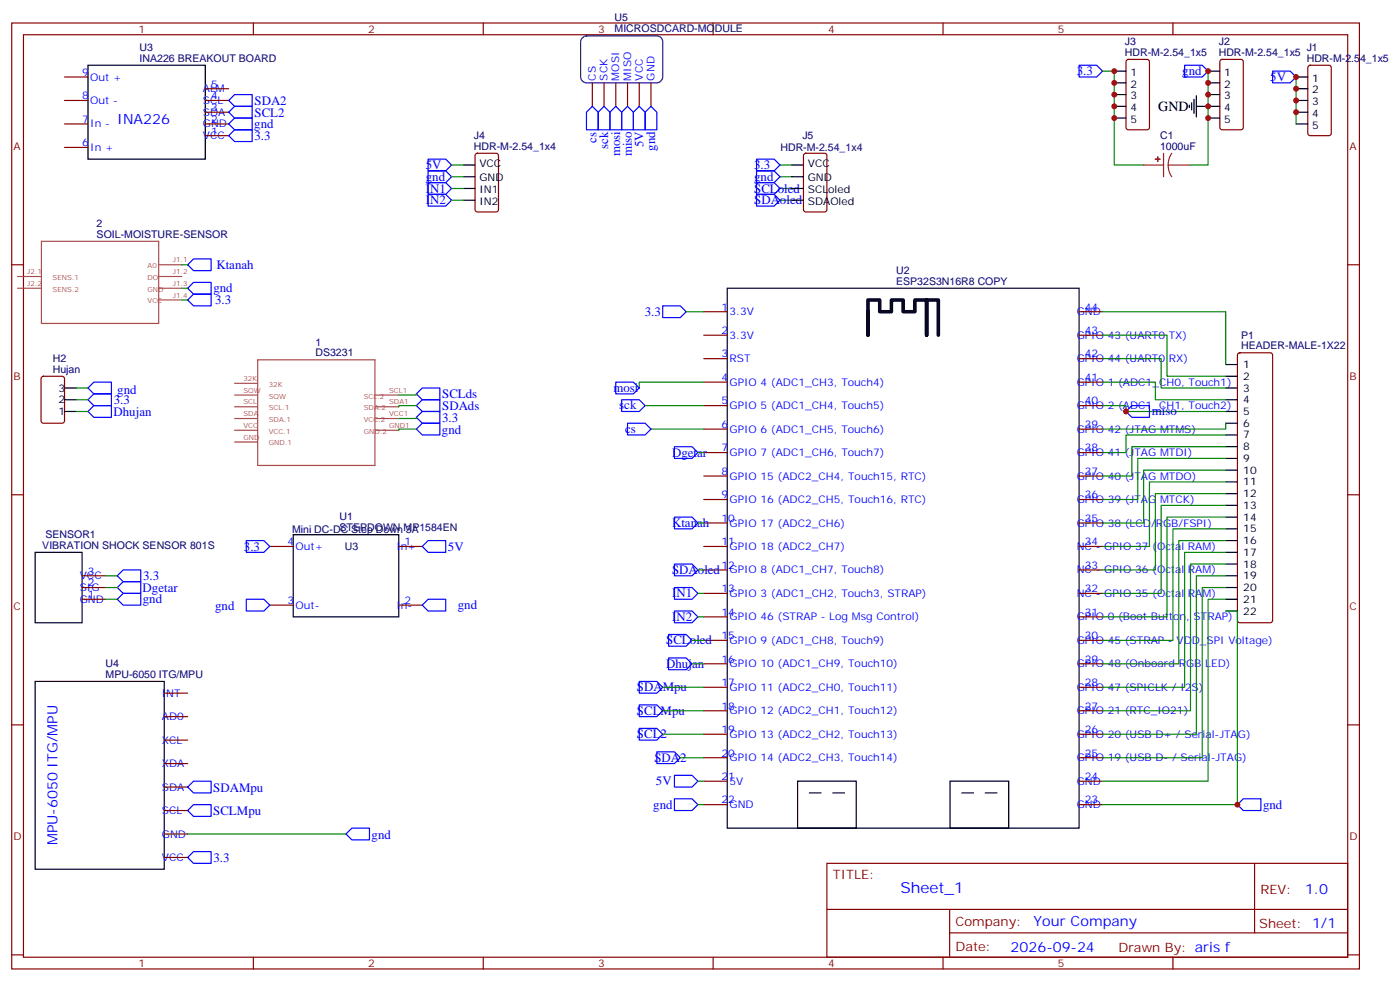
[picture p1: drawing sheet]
<svg xmlns="http://www.w3.org/2000/svg" width="421mm" height="295mm" viewBox="0 0 421 295" stroke-linecap="round" stroke-linejoin="round" font-family="sans-serif">
<g fill="none" stroke="#870000" stroke-width=".35">
<path d="M3.5 6.9h405.4v284.4h-405.4zM7.1 10.4h398.2v277.3h-398.2zM76.2 6.9v3.5M145.3 6.9v3.5M214.5 6.9v3.5M283.6 6.9v3.5M338.9 18.1l.5-.2h5.6l.7 .4v20l-.4 .7h-5.9l-.7-.4v-20zM352.8 6.9v3.5M367.1 18.1l.5-.2h5.6l.7 .4v20l-.4 .7h-5.9l-.7-.4v-20zM393.6 19.8l.5-.2h5.6l.6 .4 .1 20.1-.5 .6-5.8 .1-.7-.5-.1-20zM19.4 37.3h7.1M19.4 30.2h7.1"/>
<path d="M19.4 23.1h7.1M61.7 37.3h7.1M61.7 33.7h7.1M61.7 30.2h7.1M61.7 26.7h7.1M178.2 24.9v7.1M181.7 24.9v7.1M185.2 24.9v7.1M188.7 24.9v7.1M192.3 24.9v7.1M195.8 24.9v7.1M19.4 44.3h7.1"/>
<path d="M61.7 40.8h7.1M143.1 46.3l.5-.2h5.6l.7 .4v16.5l-.4 .7h-5.9l-.7-.5v-16.4zM241.9 46.3l.5-.2h5.6l.7 .4v16.5l-.5 .7h-5.8l-.7-.5v-16.4zM3.5 79.6h3.6M405.3 79.6h3.6M211.7 93.7h7M324.6 93.7h7M12.6 113.3l.5-.2h5.6l.6 .4 .1 13-.5 .7h-5.8l-.7-.5-.1-12.9zM211.7 100.8h7M211.7 107.8h7M211.7 114.9h7M324.6 100.8h7"/>
<path d="M324.6 107.8h7M324.6 114.9h7M372.4 106.3l.5-.3h9.2l.5 .3 .2 .5v79.7l-.3 .5-.4 .2h-9.2l-.5-.3-.2-.4v-79.7zM211.7 121.9h7M211.7 129h7M211.7 136h7M324.6 121.9h7M324.6 129h7M324.6 136h7M3.5 148.7h3.6M211.7 143.1h7M211.7 150.1h7"/>
<path d="M211.7 157.2h7M324.6 143.1h7M324.6 150.1h7M324.6 157.2h7M405.3 148.7h3.6M24.7 176.6h7M24.7 173.1h7M81.1 164.3h7.1M119.9 164.3h7.1M211.7 164.3h7M211.7 171.3h7M211.7 178.4h7"/>
<path d="M324.6 164.3h7M324.6 171.3h7M324.6 178.4h7M24.7 180.1h7M81.1 181.9h7.1M119.9 181.9h7.1M211.7 185.4h7M211.7 192.5h7M211.7 199.5h7M324.6 185.4h7M324.6 192.5h7M324.6 199.5h7"/>
<path d="M3.5 217.9h3.6M49.4 215.4h7M49.4 208.4h7M211.7 206.6h7M211.7 213.6h7M324.6 206.6h7M324.6 213.6h7M405.3 217.9h3.6M49.4 236.6h7M49.4 229.5h7M49.4 222.5h7M211.7 220.7h7"/>
<path d="M211.7 227.8h7M211.7 234.8h7M324.6 220.7h7M324.6 227.8h7M324.6 234.8h7M49.4 257.7h7M49.4 250.7h7M49.4 243.6h7M211.7 241.9h7M248.7 259.5h156.6v28.2h-156.6zM324.6 241.9h7M377.3 259.5v20.9"/>
<path d="M248.7 273.3h156.5M285.6 273.3v14.2M3.5 287h3.6M76.2 287.7v3.6M145.3 287.7v3.6M214.5 287.7v3.6M283.6 287.7v3.6M285.6 280.4h119.6M352.8 287.7v3.6M405.3 287h3.6"/>
</g>
<g fill="none" stroke="#000" stroke-width=".35">
<path d="M26.5 19.6h35.2v28.2h-35.2zM335.1 32h3.6M335.1 21.4h3.6M335.1 24.9h3.6M335.1 28.4h3.6M335.1 35.5h3.6M357.7 31.6v.7M358.4 30.9v2.1M359.1 29.8v4.3M359.8 32h7.1M359.8 28.8v6.3M363.4 21.4h3.5"/>
<path d="M363.4 24.9h3.5M363.4 28.4h3.5M363.4 35.5h3.5M389.8 23.1h3.5M389.8 26.7h3.5M389.8 30.2h3.5M389.8 33.7h3.5M389.8 37.3h3.5M139.3 49.6h3.6M139.3 53.1h3.6M139.3 56.7h3.6M238.1 49.6h3.6"/>
<path d="M238.1 53.1h3.6M238.1 56.7h3.6M139.3 60.2h3.6M238.1 60.2h3.6M218.7 86.6h105.9v162.3h-105.9zM19.4 116.6h3.5M368.7 116.6h3.5M368.7 109.6h3.5M368.7 113.1h3.5M19.4 123.7h3.5M19.4 120.2h3.5M368.7 123.7h3.5"/>
<path d="M368.7 120.2h3.5M368.7 127.2h3.5M368.7 130.7h3.5M368.7 134.3h3.5M368.7 137.8h3.5M368.7 141.3h3.5M368.7 144.9h3.5M368.7 148.4h3.5M368.7 151.9h3.5M368.7 155.4h3.5M368.7 159h3.5M10.6 166h14.1v21.2h-14.1z"/>
<path d="M88.2 160.7h31.7v24.7h-31.7zM368.7 162.5h3.5M368.7 166h3.5M368.7 169.5h3.5M368.7 173.1h3.5M368.7 176.6h3.5M368.7 180.1h3.5M368.7 183.7h3.5M10.6 204.8h38.8v56.5h-38.8zM239.9 234.8h17.6v14.1h-17.6zM243.4 238.3h3.5M250.5 238.3h3.5"/>
<path d="M285.8 234.8h17.6v14.1h-17.6zM289.3 238.3h3.5M296.3 238.3h3.6"/>
</g>
<g fill="none" stroke="#00f" stroke-width=".35">
<path d="M324.6 19.6h5.2l1.8 1.8-1.8 1.7h-5.2zM356.3 19.6h5.3l1.8 1.8-1.8 1.7h-5.3zM68.8 33.7l1.8-1.7h5.2v3.5h-5.2zM68.8 30.2l1.8-1.8h5.2v3.6h-5.2zM70.6 35.5h5.2v3.5h-5.2l-1.8-1.7zM176.4 33.7l1.8-1.7 1.7 1.7v5.3h-3.5zM179.9 33.7l1.8-1.7 1.7 1.7v5.3h-3.5zM183.4 33.7l1.8-1.7 1.8 1.7v5.3h-3.6zM187 33.7l1.7-1.7 1.8 1.7v5.3h-3.5zM190.5 33.7l1.8-1.7 1.7 1.7v5.3h-3.5zM194 33.7l1.8-1.7 1.8 1.7v5.3h-3.6zM382.8 21.4h5.3l1.7 1.7-1.7 1.8h-5.3z"/>
<path d="M68.8 40.8l1.8-1.8h5.2v3.5h-5.2zM128.8 47.8h5.3l1.7 1.8-1.7 1.8h-5.3zM128.8 51.4h5.3l1.7 1.7-1.7 1.8h-5.3zM128.8 54.9h5.3l1.7 1.8-1.7 1.7h-5.3zM128.8 58.4h5.3l1.7 1.8-1.7 1.7h-5.3zM227.5 58.4h5.3l1.8 1.8-1.8 1.7h-5.3zM227.5 54.9h5.3l1.8 1.8-1.8 1.7h-5.3zM227.5 51.4h5.3l1.8 1.7-1.8 1.8h-5.3zM227.5 47.8h5.3l1.8 1.8-1.8 1.8h-5.3zM56.4 79.6l1.8-1.8h5.3v3.6h-5.3zM56.4 86.6l1.8-1.7h5.3v3.5h-5.3zM56.4 90.2l1.8-1.8h5.3v3.5h-5.3z"/>
<path d="M199.3 91.9h5.3l1.8 1.8-1.8 1.8h-5.3zM26.5 116.6l1.7-1.7h5.3v3.5h-5.3zM28.2 118.4h5.3v3.5h-5.3l-1.7-1.7zM125.2 118.4l1.8-1.8h5.3v3.6h-5.3zM185.2 114.9h5.3l1.8 1.7-1.8 1.8h-5.3zM26.5 123.7l1.7-1.8h5.3v3.5h-5.3zM125.2 121.9l1.8-1.7h5.3v3.5h-5.3zM125.2 125.4l1.8-1.7h5.3v3.5h-5.3zM125.2 129l1.8-1.8h5.3v3.5h-5.3zM187 120.2h5.3l1.7 1.7-1.7 1.8h-5.3zM188.7 127.2h5.3l1.8 1.8-1.8 1.7h-5.3zM202.8 134.3h5.3l1.8 1.7-1.8 1.8h-5.3z"/>
<path d="M338.7 123.7l1.7-1.8h5.3v3.5h-5.3zM202.8 155.4h5.3l1.8 1.8-1.8 1.8h-5.3zM35.3 176.6l1.7-1.8h5.3v3.6h-5.3zM37 171.3h5.3v3.5h-5.3l-1.7-1.7zM74.1 162.5h5.3l1.7 1.8-1.7 1.7h-5.3zM127 164.3l1.8-1.8h5.3v3.5h-5.3zM202.8 169.5h5.3l1.8 1.8-1.8 1.8h-5.3zM202.8 176.6h5.3l1.8 1.8-1.8 1.7h-5.3zM35.3 180.1l1.7-1.7h5.3v3.5h-5.3zM74.1 180.1h5.3l1.7 1.8-1.7 1.8h-5.3zM128.8 180.1h5.3v3.6h-5.3l-1.8-1.8zM201.1 190.7h5.3l1.7 1.8-1.7 1.7h-5.3z"/>
<path d="M201.1 197.8h5.3l1.7 1.7-1.7 1.8h-5.3zM202.8 183.7h5.3l1.8 1.7-1.8 1.8h-5.3zM192.3 218.9h5.3l1.7 1.8-1.7 1.8h-5.3zM192.3 204.8h5.3l1.7 1.8-1.7 1.8h-5.3zM192.3 211.9h5.3l1.7 1.7-1.7 1.8h-5.3zM58.2 234.8h5.3v3.5h-5.3l-1.8-1.7zM197.6 226h5.2l1.8 1.8-1.8 1.7h-5.2zM202.8 233h5.3l1.8 1.8-1.8 1.8h-5.3zM56.4 257.7l1.8-1.7h5.3v3.5h-5.3zM56.4 243.6l1.8-1.7h5.3v3.5h-5.3zM105.8 248.9h5.3v3.5h-5.3l-1.7-1.7zM202.8 240.1h5.3l1.8 1.8-1.8 1.7h-5.3z"/>
<path d="M372.2 241.9l1.7-1.8h5.3v3.5h-5.3z"/>
</g>
<path d="M261.1 93.7v7.1v-10.6h3.5v3.5h3.5v-3.5h3.5v3.5h3.6v-3.5h3.5v10.6v-10.6h3.5v10.6" fill="none" stroke="#000" stroke-width="1.1"/>
<g fill="none" stroke="#008700" stroke-width=".35">
<path d="M331.6 21.4h3.5v28.2h8.9M363.4 21.4v28.2h-5.3M389.8 23.1v14.2M135.8 49.6h3.5M135.8 53.1h3.5M135.8 56.7h3.5M234.6 49.6h3.5M234.6 53.1h3.5M234.6 56.7h3.5M54.7 79.6h1.7M135.8 60.2h3.5M234.6 60.2h3.5"/>
<path d="M54.7 90.2h1.7M54.7 86.6h1.7M206.4 93.7h5.3M331.6 93.7h37.1v15.9M22.9 116.6h3.6M125.2 118.4v.3h-5.3M211.7 114.9h-19.4v1.7M331.6 100.8h19.4v12.3h17.7M331.6 107.8h17.6v8.8h19.5M331.6 114.9h15.9v5.3h21.2M22.9 123.7h3.6M22.9 120.2h3.6"/>
<path d="M125.2 121.9h-5.3v.4M125.2 125.4v.4h-5.3M125.2 129h-5.3v.3M194 121.9h17.7M195.8 129h15.9M209.9 136h1.8M331.6 121.9h7.1v1.8h30M368.7 127.2v1.8h-37.1M368.7 130.7h-30v5.3h-7.1M368.7 134.3h-28.3v8.8h-8.8M368.7 137.8h-26.5v12.3h-10.6M209.9 157.2h1.8"/>
<path d="M368.7 141.3h-24.7v15.9h-12.4M368.7 144.9h-23v19.4h-14.1M368.7 148.4h-21.2v22.9h-15.9M368.7 151.9h-19.5v26.5h-17.6M368.7 155.4h-17.7v30h-19.4M368.7 159h-15.9v33.5h-21.2M31.7 173.1h3.6M31.7 176.6h3.6M209.9 171.3h1.8M209.9 178.4h1.8M368.7 162.5h-14.2v37h-22.9M368.7 166h-12.4v40.6h-24.7"/>
<path d="M368.7 169.5h-10.6v44.1h-26.5M368.7 173.1h-8.9v47.6h-28.2M368.7 176.6h-7.1v51.2h-30M31.7 180.1h3.6M208.1 192.5h3.6M208.1 199.5h3.6M209.9 185.4h1.8M368.7 180.1h-5.3v54.7h-31.8M368.7 183.7h3.5v58.2h-40.6M199.3 213.6h12.4M199.3 206.6h12.4M199.3 220.7h12.4"/>
<path d="M204.6 227.8h7.1M209.9 234.8h1.8M56.4 250.7h47.7M209.9 241.9h1.8"/>
</g>
<g fill="none" stroke="#a64a4a" stroke-width=".35">
<path d="M12.5 72.5h35.2v24.7h-35.2zM47.7 79.6h7M5.3 86.6h6.9M5.3 83.1h6.9M47.7 90.2h7M47.7 86.6h7M47.7 83.1h7M70.6 118.7h6.9M70.6 115.2h6.9M77.5 108.2h35.3v31.7h-35.3zM113 118.7h6.9M70.6 129.3h6.9"/>
<path d="M70.6 125.8h6.9M70.6 122.3h6.9M70.6 132.9h6.9M113 129.3h6.9M113 125.8h6.9M113 122.3h6.9"/>
</g>
<path d="M344 49.6h6M350 46.1v7M351.4 49.6l.2 1.9 .8 1.6M351.4 49.6h6.7M352.4 46.1l-.8 1.6-.2 1.9" fill="none" stroke="#8c2424" stroke-width=".35"/>
<g fill="#8c2424" stroke="#8c2424" stroke-width=".35">
<path d="M348.2 47.1v1.4z"/>
<path d="M347.5 47.8l1.4 .1z"/>
</g>
<path d="M175.2 11.3l1.2-.5h21.2a1.76 1.76 0 0 1 1.7 1.8v10.5a1.89 1.89 0 0 1-1.7 1.8h-21.2a1.89 1.89 0 0 1-1.8-1.8v-10.5z" fill="none" stroke="#009" stroke-width=".35"/>
<g fill="#c00">
<circle cx="363.4" cy="21.4" r=".88"/>
<circle cx="363.4" cy="24.9" r=".88"/>
<circle cx="363.4" cy="32" r=".88"/>
<circle cx="363.4" cy="28.4" r=".88"/>
<circle cx="389.8" cy="23.1" r=".88"/>
<circle cx="389.8" cy="26.7" r=".88"/>
<circle cx="389.8" cy="30.2" r=".88"/>
<circle cx="389.8" cy="33.7" r=".88"/>
<circle cx="335.1" cy="32" r=".88"/>
<circle cx="335.1" cy="28.4" r=".88"/>
<circle cx="335.1" cy="24.9" r=".88"/>
<circle cx="335.1" cy="21.4" r=".88"/>
<circle cx="335.1" cy="35.5" r=".88"/>
<circle cx="372.2" cy="241.9" r=".88"/>
<circle cx="338.7" cy="123.7" r=".88"/>
<circle cx="363.4" cy="35.5" r=".88"/>
</g>
<text font-size="4.6" fill="#00f" x="270.8" y="268.5">Sheet_1</text>
<text font-size="4.2" x="348.4" y="33.4">GND</text>
<g font-size="4.2" fill="#00f">
<text x="35.2" y="37.1">INA226</text>
<text x="17.3" y="254.1" transform="rotate(-90 17.3 254.1)">MPU-6050 ITG/MPU</text>
<text x="392.5" y="268.8">1.0</text>
<text x="310.9" y="278.3">Your Company</text>
<text x="304" y="286.1">2026-09-24</text>
</g>
<g font-size="3.9" fill="#00f">
<text x="323.8" y="22.6">3.3</text>
<text x="355.6" y="22.6">gnd</text>
<text x="382.1" y="24.4">5V</text>
<text x="76.6" y="35">SCL2</text>
<text x="76.6" y="31.5">SDA2</text>
<text x="76.5" y="38.6">gnd</text>
<text x="76.6" y="42.1">3.3</text>
<text x="179.4" y="42.9" transform="rotate(-90 179.4 42.9)">cs</text>
<text x="183" y="44.7" transform="rotate(-90 183 44.7)">sck</text>
<text x="186.5" y="47" transform="rotate(-90 186.5 47)">mosi</text>
<text x="190" y="47" transform="rotate(-90 190 47)">miso</text>
<text x="193.5" y="44.3" transform="rotate(-90 193.5 44.3)">5V</text>
<text x="197.1" y="45.4" transform="rotate(-90 197.1 45.4)">gnd</text>
<text x="128.1" y="50.8">5V</text>
<text x="226.8" y="50.9">3.3</text>
<text x="128.1" y="54.4">gnd</text>
<text x="128.1" y="57.9">IN1</text>
<text x="226.8" y="57.9">SCLoled</text>
<text x="226.8" y="54.4">gnd</text>
<text x="128.1" y="61.4">IN2</text>
<text x="226.8" y="61.5">SDAoled</text>
<text x="65.1" y="80.8">Ktanah</text>
<text x="64.2" y="87.9">gnd</text>
<text x="64.7" y="91.4">3.3</text>
<text x="193.9" y="95">3.3</text>
<text x="35.3" y="118.4">gnd</text>
<text x="133" y="119.8">SCLds</text>
<text x="184.5" y="117.9">mosi</text>
<text x="34.2" y="124.9">Dhujan</text>
<text x="34.2" y="121.4">3.3</text>
<text x="133" y="123.3">SDAds</text>
<text x="186.3" y="123.1">sck</text>
<text x="346.4" y="124.9">miso</text>
<text x="132.9" y="130.3">gnd</text>
<text x="133" y="126.8">3.3</text>
<text x="188" y="130.2">cs</text>
<text x="202.1" y="137.3">Dgetar</text>
<text x="202.1" y="158.4">Ktanah</text>
<text x="73.4" y="165.5">3.3</text>
<text x="134.7" y="165.6">5V</text>
<text x="202.1" y="172.5">SDAoled</text>
<text x="42.9" y="177.9">Dgetar</text>
<text x="43" y="174.4">3.3</text>
<text x="202.1" y="179.6">IN1</text>
<text x="43" y="181.4">gnd</text>
<text x="64.7" y="183.3">gnd</text>
<text x="137.7" y="183.1">gnd</text>
<text x="202.1" y="186.6">IN2</text>
<text x="200.4" y="193.7">SCLoled</text>
<text x="200.4" y="200.8">Dhujan</text>
<text x="191.6" y="207.8">SDAMpu</text>
<text x="191.6" y="214.9">SCLMpu</text>
<text x="191.6" y="221.9">SCL2</text>
<text x="196.8" y="229">SDA2</text>
<text x="64.1" y="237.9">SDAMpu</text>
<text x="197.3" y="236">5V</text>
<text x="64.1" y="245">SCLMpu</text>
<text x="196.5" y="243.2">gnd</text>
<text x="379.9" y="243.1">gnd</text>
<text x="111.8" y="252">gnd</text>
<text x="64.2" y="259.1">3.3</text>
</g>
<g font-size="3.9" fill="#800">
<text x="250.5" y="264.1">TITLE:</text>
<text x="379.1" y="268.8">REV:</text>
<text x="287.4" y="278.3">Company:</text>
<text x="378.7" y="278.9">Sheet: 1/1</text>
<text x="287.4" y="286">Date:</text>
<text x="336.4" y="286">Drawn By: aris f</text>
</g>
<g font-size="3.2" fill="#800">
<text x="41.6" y="9.9">1</text>
<text x="110.8" y="9.9">2</text>
<text x="179.9" y="9.9">3</text>
<text x="249.1" y="9.9">4</text>
<text x="318.2" y="9.9">5</text>
<text x="4.1" y="45">A</text>
<text x="405.9" y="45">A</text>
<text x="4.1" y="114.2">B</text>
<text x="405.9" y="114.2">B</text>
<text x="4.1" y="183.3">C</text>
<text x="405.9" y="183.3">C</text>
<text x="4.1" y="252.4">D</text>
<text x="405.9" y="252.4">D</text>
<text x="41.6" y="290.7">1</text>
<text x="110.8" y="290.7">2</text>
<text x="179.9" y="290.7">3</text>
<text x="249.1" y="290.7">4</text>
<text x="318.2" y="290.7">5</text>
</g>
<g font-size="3.2" fill="#000080">
<text x="184.8" y="9.7">MICROSDCARD-MODULE</text>
<text x="184.8" y="6.3">U5</text>
<text x="42" y="15.4">U3</text>
<text x="338.3" y="16.8">HDR-M-2.54_1x5</text>
<text x="338.3" y="13.6">J3</text>
<text x="366.6" y="16.8">HDR-M-2.54_1x5</text>
<text x="366.6" y="13.6">J2</text>
<text x="393" y="15.3">J1</text>
<text x="42" y="18.6">INA226 BREAKOUT BOARD</text>
<text x="393" y="18.6">HDR-M-2.54_1x5</text>
<text x="142.5" y="41.8">J4</text>
<text x="241.3" y="41.8">J5</text>
<text x="348.9" y="41.8">C1</text>
<text x="142.5" y="45">HDR-M-2.54_1x4</text>
<text x="234.7" y="45.4">HDR-M-2.54_1x4</text>
<text x="348.9" y="45">1000uF</text>
<text x="29.1" y="71.5">SOIL-MOISTURE-SENSOR</text>
<text x="29.1" y="68.3">2</text>
<text x="269.5" y="82.5">U2</text>
<text x="269.5" y="85.6">ESP32S3N16R8 COPY</text>
<text x="373.3" y="101.8">P1</text>
<text x="94.9" y="107.1">DS3231</text>
<text x="94.9" y="103.9">1</text>
<text x="373.3" y="105">HEADER-MALE-1X22</text>
<text x="15.9" y="112">Hujan</text>
<text x="15.9" y="108.9">H2</text>
<text x="13.7" y="161.6">SENSOR1</text>
<text x="87.8" y="160.1">Mini DC-DC Step Down 3A</text>
<text x="102.1" y="159.7">STEPDOWN MP1584EN</text>
<text x="102.1" y="156.3">U1</text>
<text x="12.7" y="165">VIBRATION SHOCK SENSOR 801S</text>
<text x="103.7" y="165.4">U3</text>
<text x="31.8" y="203.8">MPU-6050 ITG/MPU</text>
<text x="31.8" y="200.6">U4</text>
</g>
<g font-size="3.2" fill="#00f">
<text x="24.7" y="22.8">9</text>
<text x="24.7" y="29.8">8</text>
<text x="27.2" y="24.2">Out +</text>
<text x="61" y="27.7">ALM</text>
<text x="63.5" y="29.8">4</text>
<text x="63.5" y="26.3">5</text>
<text x="179.2" y="24.2" transform="rotate(-90 179.2 24.2)">CS</text>
<text x="182.7" y="24.2" transform="rotate(-90 182.7 24.2)">SCK</text>
<text x="186.3" y="24.2" transform="rotate(-90 186.3 24.2)">MOSI</text>
<text x="189.8" y="24.2" transform="rotate(-90 189.8 24.2)">MISO</text>
<text x="193.3" y="24.2" transform="rotate(-90 193.3 24.2)">VCC</text>
<text x="196.8" y="24.2" transform="rotate(-90 196.8 24.2)">GND</text>
<text x="27.2" y="31.3">Out -</text>
<text x="61" y="34.8">SDA</text>
<text x="61" y="31.3">SCL</text>
<text x="63.5" y="33.4">3</text>
<text x="24.7" y="36.9">7</text>
<text x="27.2" y="38.3">In -</text>
<text x="61" y="41.8">VCC</text>
<text x="61" y="38.3">GND</text>
<text x="63.5" y="40.4">1</text>
<text x="63.5" y="36.9">2</text>
<text x="24.7" y="44">6</text>
<text x="27.2" y="45.4">In +</text>
<text x="217" y="93.3">1</text>
<text x="219.4" y="94.8">3.3V</text>
<text x="323.8" y="94.8">GND</text>
<text x="326.3" y="93.3">44</text>
<text x="217" y="100.4">2</text>
<text x="219.4" y="101.8">3.3V</text>
<text x="323.8" y="101.8">GPIO 43 (UART0 TX)</text>
<text x="326.3" y="100.4">43</text>
<text x="217" y="107.5">3</text>
<text x="326.3" y="107.5">42</text>
<text x="219.4" y="108.9">RST</text>
<text x="323.8" y="108.9">GPIO 44 (UART0 RX)</text>
<text x="217" y="114.5">4</text>
<text x="219.4" y="115.9">GPIO 4 (ADC1_CH3, Touch4)</text>
<text x="323.8" y="115.9">GPIO 1 (ADC1_CH0, Touch1)</text>
<text x="326.3" y="114.5">41</text>
<text x="217" y="121.6">5</text>
<text x="219.4" y="123">GPIO 5 (ADC1_CH4, Touch5)</text>
<text x="323.8" y="123">GPIO 2 (ADC1_CH1, Touch2)</text>
<text x="326.3" y="121.6">40</text>
<text x="217" y="128.6">6</text>
<text x="219.4" y="130">GPIO 6 (ADC1_CH5, Touch6)</text>
<text x="323.8" y="130">GPIO 42 (JTAG MTMS)</text>
<text x="326.3" y="128.6">39</text>
<text x="217" y="135.7">7</text>
<text x="219.4" y="137.1">GPIO 7 (ADC1_CH6, Touch7)</text>
<text x="323.8" y="137.1">GPIO 41 (JTAG MTDI)</text>
<text x="326.3" y="135.7">38</text>
<text x="217" y="142.7">8</text>
<text x="326.3" y="142.7">37</text>
<text x="217" y="149.8">9</text>
<text x="219.4" y="144.1">GPIO 15 (ADC2_CH4, Touch15, RTC)</text>
<text x="323.8" y="144.1">GPIO 40 (JTAG MTDO)</text>
<text x="326.3" y="149.8">36</text>
<text x="219.4" y="151.2">GPIO 16 (ADC2_CH5, Touch16, RTC)</text>
<text x="323.8" y="151.2">GPIO 39 (JTAG MTCK)</text>
<text x="217" y="156.8">10</text>
<text x="219.4" y="158.3">GPIO 17 (ADC2_CH6)</text>
<text x="323.8" y="158.3">GPIO 38 (LCD/RGB/FSPI)</text>
<text x="326.3" y="156.8">35</text>
<text x="86.4" y="163.9">4</text>
<text x="88.9" y="165.3">Out+</text>
<text x="119.2" y="165.3">In+</text>
<text x="121.7" y="163.9">1</text>
<text x="217" y="163.9">11</text>
<text x="219.4" y="165.3">GPIO 18 (ADC2_CH7)</text>
<text x="323.8" y="165.3">NC - GPIO 37 (Octal RAM)</text>
<text x="326.3" y="163.9">34</text>
<text x="26.5" y="172.7">3</text>
<text x="217" y="171">12</text>
<text x="219.4" y="172.4">GPIO 8 (ADC1_CH7, Touch8)</text>
<text x="323.8" y="172.4">NC - GPIO 36 (Octal RAM)</text>
<text x="326.3" y="171">33</text>
<text x="24" y="177.7">SIG</text>
<text x="24" y="174.1">VCC</text>
<text x="26.5" y="179.8">1</text>
<text x="26.5" y="176.2">2</text>
<text x="217" y="178">13</text>
<text x="219.4" y="179.4">GPIO 3 (ADC1_CH2, Touch3, STRAP)</text>
<text x="323.8" y="179.4">NC - GPIO 35 (Octal RAM)</text>
<text x="326.3" y="178">32</text>
<text x="24" y="181.2">GND</text>
<text x="86.4" y="181.5">3</text>
<text x="88.9" y="183">Out-</text>
<text x="119.2" y="183">In-</text>
<text x="121.7" y="181.5">2</text>
<text x="217" y="185.1">14</text>
<text x="326.3" y="185.1">31</text>
<text x="219.4" y="186.5">GPIO 46 (STRAP - Log Msg Control)</text>
<text x="323.8" y="186.5">GPIO 0 (Boot Button, STRAP)</text>
<text x="217" y="192.1">15</text>
<text x="219.4" y="193.5">GPIO 9 (ADC1_CH8, Touch9)</text>
<text x="323.8" y="193.5">GPIO 45 (STRAP - VDD_SPI Voltage)</text>
<text x="326.3" y="192.1">30</text>
<text x="217" y="199.2">16</text>
<text x="219.4" y="200.6">GPIO 10 (ADC1_CH9, Touch10)</text>
<text x="323.8" y="200.6">GPIO 48 (Onboard RGB LED)</text>
<text x="326.3" y="199.2">29</text>
<text x="48.7" y="209.4">INT</text>
<text x="217" y="206.2">17</text>
<text x="219.4" y="207.6">GPIO 11 (ADC2_CH0, Touch11)</text>
<text x="323.8" y="207.6">GPIO 47 (SPICLK / I2S)</text>
<text x="326.3" y="206.2">28</text>
<text x="217" y="213.3">18</text>
<text x="219.4" y="214.7">GPIO 12 (ADC2_CH1, Touch12)</text>
<text x="323.8" y="214.7">GPIO 21 (RTC_IO21)</text>
<text x="326.3" y="213.3">27</text>
<text x="48.7" y="216.5">AD0</text>
<text x="217" y="220.3">19</text>
<text x="219.4" y="221.8">GPIO 13 (ADC2_CH2, Touch13)</text>
<text x="323.8" y="221.8">GPIO 20 (USB D+ / Serial-JTAG)</text>
<text x="326.3" y="220.3">26</text>
<text x="48.7" y="223.5">XCL</text>
<text x="217" y="227.4">20</text>
<text x="326.3" y="227.4">25</text>
<text x="48.7" y="230.6">XDA</text>
<text x="219.4" y="228.8">GPIO 14 (ADC2_CH3, Touch14)</text>
<text x="323.8" y="228.8">GPIO 19 (USB D- / Serial-JTAG)</text>
<text x="48.7" y="237.6">SDA</text>
<text x="217" y="234.5">21</text>
<text x="219.4" y="235.9">5V</text>
<text x="323.8" y="235.9">GND</text>
<text x="326.3" y="234.5">24</text>
<text x="48.7" y="244.7">SCL</text>
<text x="217" y="241.5">22</text>
<text x="219.4" y="242.9">GND</text>
<text x="323.8" y="242.9">GND</text>
<text x="326.3" y="241.5">23</text>
<text x="48.7" y="251.7">GND</text>
<text x="48.7" y="258.8">VCC</text>
</g>
<g font-size="3.2">
<text x="340" y="22.8">1</text>
<text x="368.2" y="22.8">1</text>
<text x="340" y="26.3">2</text>
<text x="340" y="29.8">3</text>
<text x="368.2" y="26.3">2</text>
<text x="368.2" y="29.8">3</text>
<text x="394.7" y="24.6">1</text>
<text x="394.7" y="28.1">2</text>
<text x="340" y="33.4">4</text>
<text x="368.2" y="33.4">4</text>
<text x="394.7" y="31.6">3</text>
<text x="394.7" y="35.1">4</text>
<text x="340" y="36.9">5</text>
<text x="368.2" y="36.9">5</text>
<text x="394.7" y="38.7">5</text>
<text x="144.2" y="50.3">VCC</text>
<text x="243" y="50.3">VCC</text>
<text x="144.2" y="54.5">GND</text>
<text x="144.2" y="58.1">IN1</text>
<text x="243" y="54.5">GND</text>
<text x="243" y="58.1">SCLoled</text>
<text x="144.2" y="61.6">IN2</text>
<text x="243" y="61.6">SDAOled</text>
<text x="373.9" y="110.6">1</text>
<text x="17.6" y="117.7">3</text>
<text x="373.9" y="114.2">2</text>
<text x="373.9" y="117.7">3</text>
<text x="17.6" y="124.7">1</text>
<text x="17.6" y="121.2">2</text>
<text x="373.9" y="121.2">4</text>
<text x="373.9" y="124.7">5</text>
<text x="373.9" y="128.3">6</text>
<text x="373.9" y="131.8">7</text>
<text x="373.9" y="135.3">8</text>
<text x="373.9" y="138.9">9</text>
<text x="373.9" y="142.4">10</text>
<text x="373.9" y="145.9">11</text>
<text x="373.9" y="149.4">12</text>
<text x="373.9" y="153">13</text>
<text x="373.9" y="156.5">14</text>
<text x="373.9" y="160">15</text>
<text x="373.9" y="163.5">16</text>
<text x="373.9" y="167.1">17</text>
<text x="373.9" y="170.6">18</text>
<text x="373.9" y="174.1">19</text>
<text x="373.9" y="177.7">20</text>
<text x="373.9" y="181.2">21</text>
<text x="373.9" y="184.7">22</text>
</g>
<g font-size="2.1" fill="#a54b4b">
<text x="8.2" y="82.4">J2.1</text>
<text x="44.4" y="80.6">A0</text>
<text x="52" y="82.4">J1.2</text>
<text x="52" y="78.9">J1.1</text>
<text x="8.2" y="85.9">J2.2</text>
<text x="15.8" y="87.7">SENS.2</text>
<text x="15.8" y="84.2">SENS.1</text>
<text x="44.4" y="87.7">GND</text>
<text x="44.4" y="84.2">DO</text>
<text x="52" y="89.5">J1.4</text>
<text x="52" y="85.9">J1.3</text>
<text x="44.4" y="91.2">VCC</text>
<text x="73.2" y="118.1">SQW</text>
<text x="73.2" y="114.5">32K</text>
<text x="80.9" y="119.8">SQW</text>
<text x="80.9" y="116.3">32K</text>
<text x="109.4" y="119.8">SCL.2</text>
<text x="117.1" y="118.1">SCL1</text>
<text x="73.2" y="125.1">SDA</text>
<text x="73.2" y="121.6">SCL</text>
<text x="80.9" y="123.3">SCL.1</text>
<text x="109.4" y="123.3">SDA.2</text>
<text x="117.1" y="125.1">VCC1</text>
<text x="117.1" y="121.6">SDA1</text>
<text x="73.2" y="128.6">VCC</text>
<text x="80.9" y="130.4">VCC.1</text>
<text x="80.9" y="126.8">SDA.1</text>
<text x="109.4" y="130.4">GND.2</text>
<text x="109.4" y="126.8">VCC.2</text>
<text x="117.1" y="128.6">GND1</text>
<text x="73.2" y="132.2">GND</text>
<text x="80.9" y="133.9">GND.1</text>
</g>
</svg>
